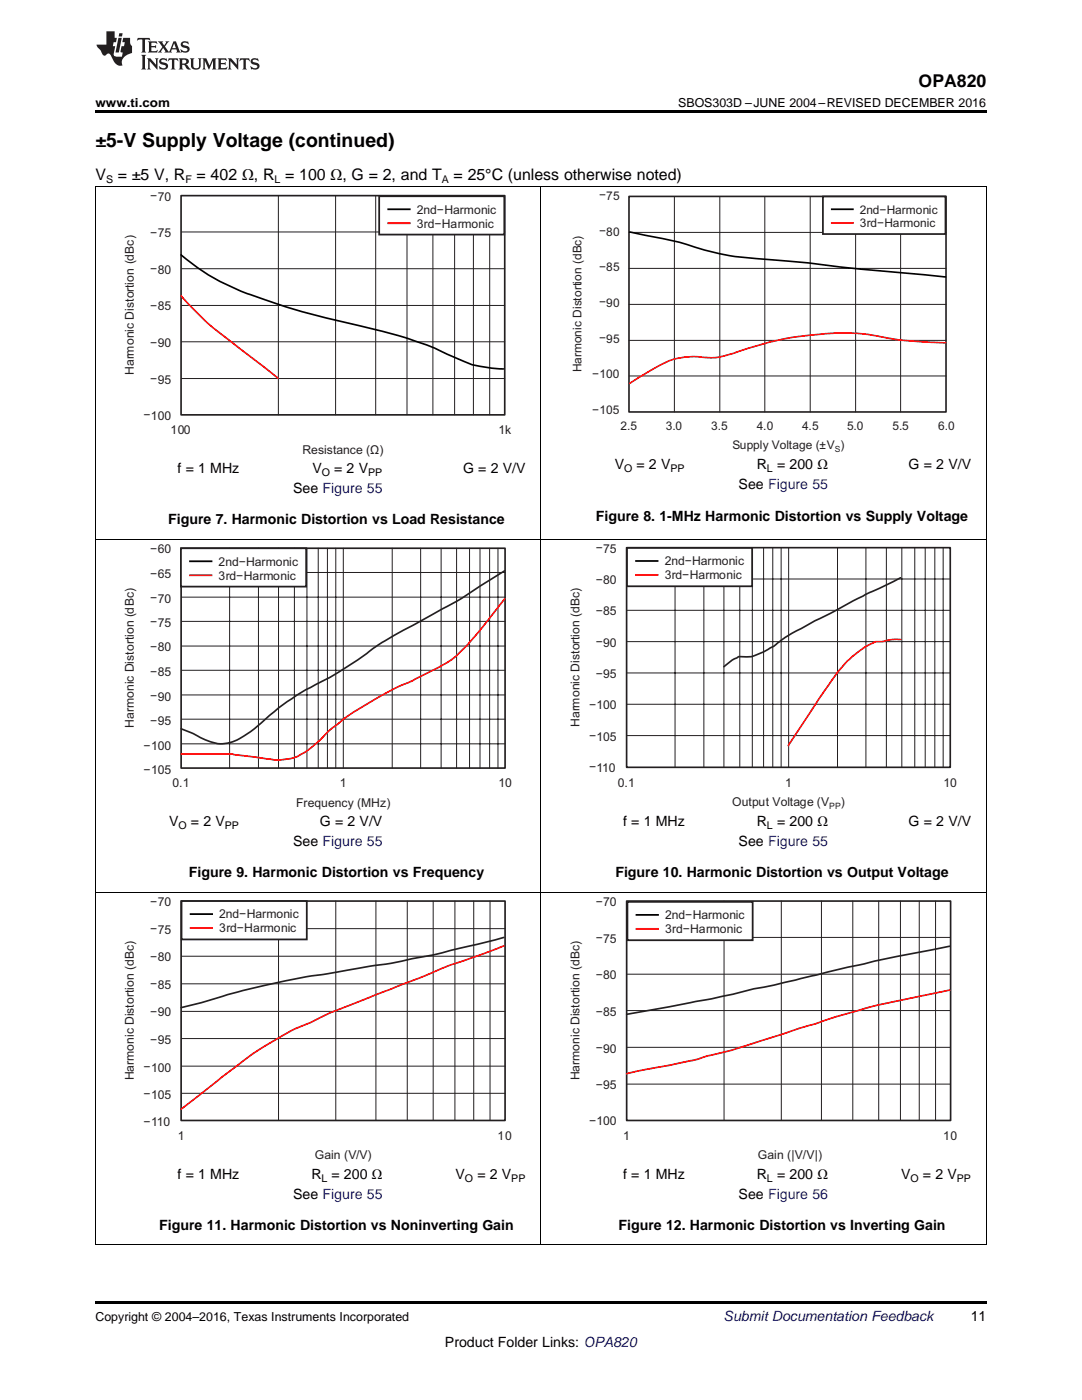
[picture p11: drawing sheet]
<svg xmlns="http://www.w3.org/2000/svg" width="216mm" height="279mm" viewBox="0 0 216 279" stroke-linecap="round" stroke-linejoin="round" font-family="sans-serif">
<path d="M19 259.7h177.8v.5h-177.8z" fill="#000"/>
<path d="M19.1 178.1v70.4M107.9 178.1v70.4M196.8 178.1v70.4M19 248.4h177.8" fill="none" stroke="#000" stroke-width=".2"/>
<g fill="none" stroke="#231f20" stroke-width=".2">
<path d="M55.6 179.8v43.8M67 179.8v43.8M75 179.8v43.8M81.3 179.8v43.8M86.4 179.8v43.8M90.8 179.8v43.8M94.5 179.8v43.8M97.8 179.8v43.8M36.2 185.3h64.6M36.2 190.8h64.6M36.2 196.3h64.6M36.2 201.8h64.6"/>
<path d="M36.2 207.3h64.6M36.2 212.8h64.6M36.2 218.2h64.6"/>
</g>
<path d="M36.1 179.8h64.7v43.8h-64.7zM100.5 187.1l-8.2 2a98.2 98.2 0 0 1-11.3 2.5l-3 .7-4.2 .5-7.3 1.3a173.3 173.3 0 0 0-27.4 6.3l-3 .7" fill="none" stroke="#231f20" stroke-width=".33"/>
<path d="M100.5 188.8l-5.2 1.9a160.7 160.7 0 0 0-13.4 5.1l-7.5 3a115.7 115.7 0 0 0-12.5 5.3 57.9 57.9 0 0 0-12.9 7.3l-12.9 10" fill="none" stroke="#f00" stroke-width=".33"/>
<path d="M36.2 179.8h25v7.7h-25z" fill-rule="evenodd" fill="#fff"/>
<path d="M36.2 179.8h25v7.7h-25z" fill="none" stroke="#231f20" stroke-width=".36"/>
<path d="M38 182.4h4.3" fill="none" stroke="#000" stroke-width=".36"/>
<path d="M38 185.2h4.3" fill="none" stroke="#f00" stroke-width=".36"/>
<g fill="none" stroke="#231f20" stroke-width=".2">
<path d="M144.5 179.8v43.8M155.9 179.8v43.8M163.9 179.8v43.8M170.2 179.8v43.8M175.3 179.8v43.8M179.7 179.8v43.8M183.4 179.8v43.8M186.7 179.8v43.8M125.1 187.1h64.6M125.1 194.4h64.6M125.1 201.7h64.6M125.1 209h64.6"/>
<path d="M125.1 216.4h64.6"/>
</g>
<path d="M125 179.8h64.7v43.8h-64.7zM189.5 188.8l-14.5 2.9-21.1 5-3.5 .6-8.4 2-17 3.1" fill="none" stroke="#231f20" stroke-width=".33"/>
<path d="M189.5 197.6l-7.2 1.5a165.3 165.3 0 0 0-20.9 5.6l-8.5 2.7a101.1 101.1 0 0 1-12.7 3.6l-1.6 .5-13.6 2.8" fill="none" stroke="#f00" stroke-width=".33"/>
<path d="M125.2 180h25v7.6h-25z" fill-rule="evenodd" fill="#fff"/>
<path d="M125.2 180h25v7.6h-25z" fill="none" stroke="#231f20" stroke-width=".36"/>
<path d="M127 182.6h4.3" fill="none" stroke="#000" stroke-width=".36"/>
<path d="M127 185.4h4.3" fill="none" stroke="#f00" stroke-width=".36"/>
<path d="M19.1 107.7v70.4M107.9 107.7v70.4M196.8 107.7v70.4M19 178h177.8" fill="none" stroke="#000" stroke-width=".2"/>
<path d="M36.1 109.4h64.7v43.9h-64.7zM100.7 113.9l-3.6 2.3a81.5 81.5 0 0 1-10.5 6.3l-4.3 2.4a57 57 0 0 0-10.7 6.7 119.2 119.2 0 0 1-11.8 6.8 65.3 65.3 0 0 0-9.5 7.4 11.2 11.2 0 0 1-6.3 2.6l-2.4-.5-3.1-1.5-2.4-1" fill="none" stroke="#231f20" stroke-width=".33"/>
<g fill="none" stroke="#231f20" stroke-width=".2">
<path d="M36.2 119.2h64.6M36.2 114.3h64.6M45.8 109.4v43.9M51.6 109.4v43.9M55.6 109.4v43.9M58.7 109.4v43.9M61.2 109.4v43.9M63.5 109.4v43.9M65.3 109.4v43.9M67 109.4v43.9M68.5 109.4v43.9M78.3 109.4v43.9"/>
<path d="M83.9 109.4v43.9M88 109.4v43.9M91.1 109.4v43.9M93.7 109.4v43.9M95.8 109.4v43.9M97.7 109.4v43.9M99.4 109.4v43.9M36.2 138.7h64.6M36.2 133.8h64.6M36.2 128.9h64.6M36.2 124h64.6M36.2 148.4h64.6"/>
<path d="M36.2 143.5h64.6"/>
</g>
<path d="M100.7 119.5l-.5 .6a71.6 71.6 0 0 1-10 11.5 89.1 89.1 0 0 1-11.8 6l-2.2 1.2a51.7 51.7 0 0 0-10.8 7.3 18 18 0 0 1-6.9 5.2l-1 .2a10 10 0 0 1-4.9-.2l-3-.4a33.3 33.3 0 0 0-8.7-.4h-4.8" fill="none" stroke="#f00" stroke-width=".33"/>
<path d="M36.1 109.4h25v7.7h-25z" fill-rule="evenodd" fill="#fff"/>
<path d="M36.1 109.4h25v7.7h-25z" fill="none" stroke="#231f20" stroke-width=".36"/>
<path d="M37.9 112h4.3" fill="none" stroke="#000" stroke-width=".36"/>
<path d="M37.9 114.8h4.3" fill="none" stroke="#f00" stroke-width=".36"/>
<path d="M125 109.3h64.6v43.8h-64.6zM179.7 115.3l-6.8 3.2-11.3 6a36.4 36.4 0 0 0-6.8 4.2 15 15 0 0 1-5.3 2.4 4.6 4.6 0 0 0-4.4 1.4l-.7 .6" fill="none" stroke="#231f20" stroke-width=".33"/>
<g fill="none" stroke="#231f20" stroke-width=".2">
<path d="M125.1 115.6h64.5M134.7 109.3v43.8M140.4 109.3v43.8M144.4 109.3v43.8M147.6 109.3v43.8M150.1 109.3v43.8M152.4 109.3v43.8M154.2 109.3v43.8M155.9 109.3v43.8M157.4 109.3v43.8M167.1 109.3v43.8M172.8 109.3v43.8"/>
<path d="M176.9 109.3v43.8M179.9 109.3v43.8M182.5 109.3v43.8M184.6 109.3v43.8M186.5 109.3v43.8M188.2 109.3v43.8M125.1 134.3h64.5M125.1 128.1h64.5M125.1 121.8h64.5M125.1 146.8h64.5M125.1 140.6h64.5"/>
</g>
<path d="M179.7 127.6a12.1 12.1 0 0 0-3.9 .4l-.3 .1a5.5 5.5 0 0 0-3.3 1.3 25 25 0 0 0-7.3 7.9l-7.6 11.5" fill="none" stroke="#f00" stroke-width=".33"/>
<path d="M125.1 109.4h25v7.6h-25z" fill-rule="evenodd" fill="#fff"/>
<path d="M125.1 109.4h25v7.6h-25z" fill="none" stroke="#231f20" stroke-width=".35"/>
<path d="M126.9 112h4.3" fill="none" stroke="#000" stroke-width=".35"/>
<path d="M126.9 114.7h4.3" fill="none" stroke="#f00" stroke-width=".35"/>
<path d="M19.1 37.3v70.4M107.9 37.3v70.4M196.8 37.3v70.4M19 107.6h177.8" fill="none" stroke="#000" stroke-width=".2"/>
<g fill="none" stroke="#231f20" stroke-width=".2">
<path d="M55.5 39v43.8M67 39v43.8M75 39v43.8M81.2 39v43.8M86.4 39v43.8M90.7 39v43.8M94.5 39v43.8M97.7 39v43.8M36.2 46.3h64.5M36.2 53.6h64.5M36.2 61h64.5M36.2 68.2h64.5"/>
<path d="M36.2 75.5h64.5"/>
</g>
<path d="M36.1 39h64.6v43.8h-64.6z" fill="none" stroke="#231f20" stroke-width=".33"/>
<path d="M36.1 59a58.8 58.8 0 0 0 11.1 10.1l8.3 6.4" fill="none" stroke="#f00" stroke-width=".33"/>
<path d="M36.1 50.9a50 50 0 0 0 18 9.3 182.6 182.6 0 0 0 20.6 5.5 71.2 71.2 0 0 1 16.5 5.9 22.2 22.2 0 0 0 9.3 2" fill="none" stroke="#000" stroke-width=".33"/>
<path d="M75.7 39.2h24.9v7.6h-24.9z" fill-rule="evenodd" fill="#fff"/>
<path d="M75.7 39.2h24.9v7.6h-24.9z" fill="none" stroke="#231f20" stroke-width=".35"/>
<path d="M77.5 41.8h4.3" fill="none" stroke="#000" stroke-width=".35"/>
<path d="M77.5 44.6h4.3" fill="none" stroke="#f00" stroke-width=".35"/>
<path d="M134.6 39.2v43M143.6 39.2v43M152.6 39.2v43M161.7 39.2v43M170.7 39.2v43M179.7 39.2v43M125.5 46.4h63.3M125.5 53.6h63.3M125.5 60.7h63.3M125.5 67.9h63.3M125.5 75h63.3" fill="none" stroke="#231f20" stroke-width=".2"/>
<path d="M125.5 39.2h63.3v43h-63.3z" fill="none" stroke="#231f20" stroke-width=".33"/>
<path d="M188.7 68.4h-.6a81 81 0 0 1-15.1-1.7 63.9 63.9 0 0 0-27.8 4.1 13.2 13.2 0 0 1-6.5 .4 14.6 14.6 0 0 0-8.7 2.6l-4.3 2.7" fill="none" stroke="#f00" stroke-width=".33"/>
<path d="M125.7 46.3l1.6 .4a88.5 88.5 0 0 1 14 3.4 76.9 76.9 0 0 0 14.7 1.9l5.6 .5 9.3 1.1 17.8 1.7" fill="none" stroke="#000" stroke-width=".33"/>
<path d="M164.2 39.2h24.5v7.5h-24.5z" fill-rule="evenodd" fill="#fff"/>
<path d="M164.2 39.2h24.5v7.5h-24.5z" fill="none" stroke="#231f20" stroke-width=".35"/>
<path d="M166 41.8h4.2" fill="none" stroke="#000" stroke-width=".35"/>
<path d="M166 44.5h4.2" fill="none" stroke="#f00" stroke-width=".35"/>
<path d="M19 37.2h177.8" fill="none" stroke="#000" stroke-width=".2"/>
<path d="M19 22h177.8v.5h-177.8z" fill="#000"/>
<g fill="#231f20">
<path d="M27.5 7.6l-.1 .5 .4-.2h.6v.1v2.1l-.2 .4h1l-.3-.4v-2.1l.1-.1h.5l.5 .2-.2-.5zM29.5 8.3l.2 .3v1.5l-.2 .4h1.8l.2-.6a1.04 1.04 0 0 1-1.3 .2v-.7h.6l.3 .2v-.6l-.3 .2h-.6v-.6l.8-.1 .4 .3-.2-.5zM31.5 8.3l.9 1.1-.9 1.1h.8l-.2-.2 .5-.7 .4 .7-.2 .2h1.5l-.1-.2 .1-.4h.9l.1 .4-.2 .2h1l-.3-.3-.7-1.9h-.5l-.9 2-.8-1 .9-1h-.8l.1 .3-.3 .5-.4-.6 .2-.2zM34.7 8.6l.4 1h-.7zM36.3 8.4a.63 .63 0 0 0-.2 .7 .63 .63 0 0 0 .6 .4l.6 .2 .1 .2a.75 .75 0 0 1-.7 .4 .75 .75 0 0 1-.6-.5l.1 .7 .1-.1a1.11 1.11 0 0 0 1.5-.6 1.13 1.13 0 0 0-1.2-.8l-.1-.4a1.04 1.04 0 0 1 1.2 .2l-.2-.5-.1 .1-.5-.2zM28.2 10.9l.2 .4v2.2l-.2 .4h1l-.3-.4v-2.2l.3-.4zM29.3 11.6l.3 .4v1.5l-.3 .4h.8l-.2-.4v-1.3l1.5 1.7v-1.9l.2-.4h-.7l.2 .4v.9l-1.1-1.3zM32 11.8a.62 .62 0 0 0-.2 .7 .62 .62 0 0 0 .6 .4l.6 .1 .1 .3a.76 .76 0 0 1-.7 .3 .76 .76 0 0 1-.6-.4l.1 .7 .1-.1a1.11 1.11 0 0 0 1.5-.6 1.13 1.13 0 0 0-1.2-.8l-.1-.4a1.04 1.04 0 0 1 1.2 .2l-.2-.6-.1 .1-.5-.1zM33.7 11.6l-.2 .6a.61 .61 0 0 1 .8-.3v1.6l-.2 .4h.9l-.2-.4v-1.6a.63 .63 0 0 1 .8 .3l-.2-.6zM35.6 11.6l.3 .4v1.5l-.3 .4h1l-.2-.2v-.8l.5 .2a.76 .76 0 0 0 1.2 .7l-1-1a.58 .58 0 0 0 .6-.5 .58 .58 0 0 0-.5-.6zM36.4 11.9h.1a.45 .45 0 0 1 .5 .1 .45 .45 0 0 1 .1 .5l-.7 .2zM37.9 11.6l.2 .2a2.17 2.17 0 0 0 .3 1.9 .99 .99 0 0 0 1.6-.6v-1.1l.2-.4h-.7l.2 .2a1.92 1.92 0 0 1-.2 1.8 .6 .6 0 0 1-.9-.5v-1.1l.2-.4zM40.4 11.6l.2 .4v1.5l-.2 .4h.7l-.2-.4v-1.4l.8 1.8 .8-1.8v1.4l-.2 .4h.9l-.2-.4v-1.5l.2-.4h-.8l-.6 1.5-.6-1.5zM43.4 11.6l.2 .4v1.5l-.2 .4h1.8l.2-.6a1.04 1.04 0 0 1-1.3 .1v-.6h.5l.4 .2v-.6l-.4 .2h-.5v-.7h.8l.3 .3-.1-.6zM45.5 11.6l.2 .4v1.5l-.2 .4h.7l-.2-.4v-1.3l1.5 1.7v-1.9l.2-.4h-.7l.2 .4v.9l-1.1-1.3zM47.9 11.6l-.1 .6a.61 .61 0 0 1 .8-.3v1.6l-.3 .4h1l-.3-.4 .1-1.6a.63 .63 0 0 1 .7 .3l-.1-.6zM50.2 11.8a.62 .62 0 0 0-.2 .7 .62 .62 0 0 0 .6 .4l.6 .1 .2 .3a.76 .76 0 0 1-.8 .3 .76 .76 0 0 1-.6-.4l.1 .7 .2-.1a1.11 1.11 0 0 0 1.5-.6 1.13 1.13 0 0 0-1.3-.8l-.1-.4a1.04 1.04 0 0 1 1.2 .2l-.1-.6-.2 .1-.5-.1z"/>
<path d="M21.2 6.3v2.6h-1.9l.1 .4 .7 .9a.91 .91 0 0 0 1 .8 .56 .56 0 0 1 .5-.3 .56 .56 0 0 1 .5 .3l.4 .8a1.53 1.53 0 0 0 1.9 1.2 1.54 1.54 0 0 1 1-2.1l.9-.3v-1.4a1.52 1.52 0 0 1-.3-1.6h-1.4l-.2 .8h.5l-.2 .8h-.4l-.2 1v.2l.4 .1-.2 .8a1.93 1.93 0 0 1-1.6-.3l.3-1.8h-.5l.2-.8h.4l.2-.8h-.4v-1.3zM23.6 7.6l-.6 2.9h.7l.6-2.9zM23.8 6.6l-.1 .7h.6l.2-.7z"/>
</g>
<text font-size="3.9" x="19" y="29.3">±5-V Supply Voltage (continued)</text>
<text font-size="3.5" x="183.3" y="17.3">OPA820</text>
<g font-size="3.2">
<text x="19" y="36">V</text>
<text x="23.5" y="36">= ±5 V, R</text>
<text x="39.2" y="36">= 402 Ω, R = 100 Ω, G = 2, and T</text>
<text x="90.5" y="36">= 25°C (unless otherwise noted)</text>
</g>
<g font-size="2.8">
<text x="35.4" y="94.4">f = 1 MHz</text>
<text x="62.3" y="94.4">V</text>
<text x="66.7" y="94.4">= 2 V</text>
<text x="92.4" y="94.4">G = 2 V/V</text>
<text x="122.7" y="93.7">V</text>
<text x="127" y="93.7">= 2 V</text>
<text x="151" y="93.7">R</text>
<text x="155" y="93.7">= 200 Ω</text>
<text x="181.3" y="93.7">G = 2 V/V</text>
<text x="58.5" y="98.4">See Figure 55</text>
<text x="147.4" y="97.6">See Figure 55</text>
<text x="33.6" y="104.6">Figure 7. Harmonic Distortion vs Load Resistance</text>
<text x="118.9" y="103.9">Figure 8. 1-MHz Harmonic Distortion vs Supply Voltage</text>
<text x="33.8" y="164.8">V</text>
<text x="38.1" y="164.8">= 2 V</text>
<text x="63.8" y="164.8">G = 2 V/V</text>
<text x="124.3" y="164.8">f = 1 MHz</text>
<text x="151" y="164.8">R</text>
<text x="155" y="164.8">= 200 Ω</text>
<text x="181.3" y="164.8">G = 2 V/V</text>
<text x="58.5" y="168.8">See Figure 55</text>
<text x="147.4" y="168.8">See Figure 55</text>
<text x="37.7" y="175">Figure 9. Harmonic Distortion vs Frequency</text>
<text x="122.8" y="175">Figure 10. Harmonic Distortion vs Output Voltage</text>
<text x="35.4" y="235.2">f = 1 MHz</text>
<text x="58.5" y="239.2">See Figure 55</text>
<text x="62.1" y="235.2">R</text>
<text x="66.1" y="235.2">= 200 Ω</text>
<text x="90.9" y="235.2">V</text>
<text x="95.2" y="235.2">= 2 V</text>
<text x="124.3" y="235.2">f = 1 MHz</text>
<text x="147.4" y="239.2">See Figure 56</text>
<text x="151" y="235.2">R</text>
<text x="155" y="235.2">= 200 Ω</text>
<text x="179.8" y="235.2">V</text>
<text x="184.1" y="235.2">= 2 V</text>
<text x="31.8" y="245.5">Figure 11. Harmonic Distortion vs Noninverting Gain</text>
<text x="123.4" y="245.5">Figure 12. Harmonic Distortion vs Inverting Gain</text>
<text x="193.7" y="263.6">11</text>
<text x="88.8" y="268.9">Product Folder Links: OPA820</text>
</g>
<text font-size="2.8" fill="#0000c8" x="144.4" y="263.6">Submit Documentation Feedback</text>
<g font-size="2.5">
<text x="19" y="21.4">www.ti.com</text>
<text x="135.3" y="21.4">SBOS303D –JUNE 2004–REVISED DECEMBER 2016</text>
<text x="19" y="263.6">Copyright © 2004–2016, Texas Instruments Incorporated</text>
</g>
<g font-size="2.4" fill="#231f20">
<text x="30" y="40">−70</text>
<text x="119.5" y="39.8">−75</text>
<text x="30" y="47.3">−75</text>
<text x="83.2" y="42.6">2nd−Harmonic</text>
<text x="83.2" y="45.4">3rd−Harmonic</text>
<text x="119.5" y="47">−80</text>
<text x="171.6" y="42.6">2nd−Harmonic</text>
<text x="171.6" y="45.3">3rd−Harmonic</text>
<text x="30" y="54.5">−80</text>
<text x="119.5" y="54.1">−85</text>
<text x="30" y="61.9">−85</text>
<text x="119.5" y="61.2">−90</text>
<text x="30" y="69.2">−90</text>
<text x="119.5" y="68.3">−95</text>
<text x="26.7" y="74.8" transform="rotate(-90 26.7 74.8)">Harmonic Distortion (dBc)</text>
<text x="30" y="76.5">−95</text>
<text x="116" y="74.3" transform="rotate(-90 116 74.3)">Harmonic Distortion (dBc)</text>
<text x="118.2" y="75.4">−100</text>
<text x="28.6" y="83.7">−100</text>
<text x="118.2" y="82.6">−105</text>
<text x="34" y="86.7">100</text>
<text x="99.5" y="86.7">1k</text>
<text x="123.8" y="85.9">2.5</text>
<text x="132.9" y="85.9">3.0</text>
<text x="141.9" y="85.9">3.5</text>
<text x="146.2" y="89.6">Supply Voltage (±V )</text>
<text x="151" y="85.9">4.0</text>
<text x="160" y="85.9">4.5</text>
<text x="169" y="85.9">5.0</text>
<text x="178.1" y="85.9">5.5</text>
<text x="187.2" y="85.9">6.0</text>
<text x="60.4" y="90.5">Resistance (Ω)</text>
<text x="30" y="110.3">−60</text>
<text x="43.6" y="112.9">2nd−Harmonic</text>
<text x="118.9" y="110.2">−75</text>
<text x="132.6" y="112.8">2nd−Harmonic</text>
<text x="30" y="115.3">−65</text>
<text x="43.6" y="115.7">3rd−Harmonic</text>
<text x="118.9" y="116.5">−80</text>
<text x="132.6" y="115.6">3rd−Harmonic</text>
<text x="30" y="120.2">−70</text>
<text x="30" y="125">−75</text>
<text x="118.9" y="122.7">−85</text>
<text x="30" y="129.9">−80</text>
<text x="118.9" y="129">−90</text>
<text x="30" y="134.9">−85</text>
<text x="118.9" y="135.2">−95</text>
<text x="30" y="139.8">−90</text>
<text x="117.5" y="141.5">−100</text>
<text x="26.7" y="145.2" transform="rotate(-90 26.7 145.2)">Harmonic Distortion (dBc)</text>
<text x="28.6" y="149.6">−100</text>
<text x="30" y="144.6">−95</text>
<text x="115.6" y="145.1" transform="rotate(-90 115.6 145.1)">Harmonic Distortion (dBc)</text>
<text x="117.5" y="147.7">−105</text>
<text x="28.6" y="154.5">−105</text>
<text x="117.5" y="154">−110</text>
<text x="34.4" y="157.1">0.1</text>
<text x="59.1" y="161">Frequency (MHz)</text>
<text x="67.8" y="157.1">1</text>
<text x="99.4" y="157.1">10</text>
<text x="123.3" y="157">0.1</text>
<text x="146.1" y="160.8">Output Voltage (V</text>
<text x="156.7" y="157">1</text>
<text x="167.8" y="160.8">)</text>
<text x="188.3" y="157">10</text>
<text x="30" y="180.7">−70</text>
<text x="43.8" y="183.3">2nd−Harmonic</text>
<text x="118.9" y="180.7">−70</text>
<text x="132.7" y="183.5">2nd−Harmonic</text>
<text x="30" y="186.2">−75</text>
<text x="30" y="191.8">−80</text>
<text x="43.8" y="186.1">3rd−Harmonic</text>
<text x="118.9" y="188.1">−75</text>
<text x="132.7" y="186.2">3rd−Harmonic</text>
<text x="30" y="197.2">−85</text>
<text x="118.9" y="195.3">−80</text>
<text x="30" y="202.7">−90</text>
<text x="118.9" y="202.7">−85</text>
<text x="30" y="208.3">−95</text>
<text x="26.7" y="215.6" transform="rotate(-90 26.7 215.6)">Harmonic Distortion (dBc)</text>
<text x="28.6" y="213.8">−100</text>
<text x="115.6" y="215.6" transform="rotate(-90 115.6 215.6)">Harmonic Distortion (dBc)</text>
<text x="118.9" y="210">−90</text>
<text x="28.6" y="219.2">−105</text>
<text x="118.9" y="217.3">−95</text>
<text x="28.6" y="224.7">−110</text>
<text x="35.5" y="227.5">1</text>
<text x="99.3" y="227.5">10</text>
<text x="117.5" y="224.5">−100</text>
<text x="124.4" y="227.5">1</text>
<text x="188.2" y="227.5">10</text>
<text x="62.8" y="231.4">Gain (V/V)</text>
<text x="151.2" y="231.4">Gain (|V/V|)</text>
</g>
<g font-size="2.1">
<text x="21.2" y="36.6">S</text>
<text x="37" y="36.6">F</text>
<text x="54.8" y="36.6">L</text>
<text x="88.2" y="36.6">A</text>
<text x="64.2" y="95">O</text>
<text x="73.4" y="95">PP</text>
<text x="124.5" y="94.2">O</text>
<text x="133.8" y="94.2">PP</text>
<text x="153" y="94.2">L</text>
<text x="35.6" y="165.4">O</text>
<text x="44.9" y="165.4">PP</text>
<text x="153" y="165.4">L</text>
<text x="64.1" y="235.8">L</text>
<text x="92.8" y="235.8">O</text>
<text x="102" y="235.8">PP</text>
<text x="153" y="235.8">L</text>
<text x="181.7" y="235.8">O</text>
<text x="190.9" y="235.8">PP</text>
</g>
<g font-size="1.7" fill="#231f20">
<text x="166.6" y="90.3">S</text>
<text x="165.4" y="161.5">PP</text>
</g>
</svg>
